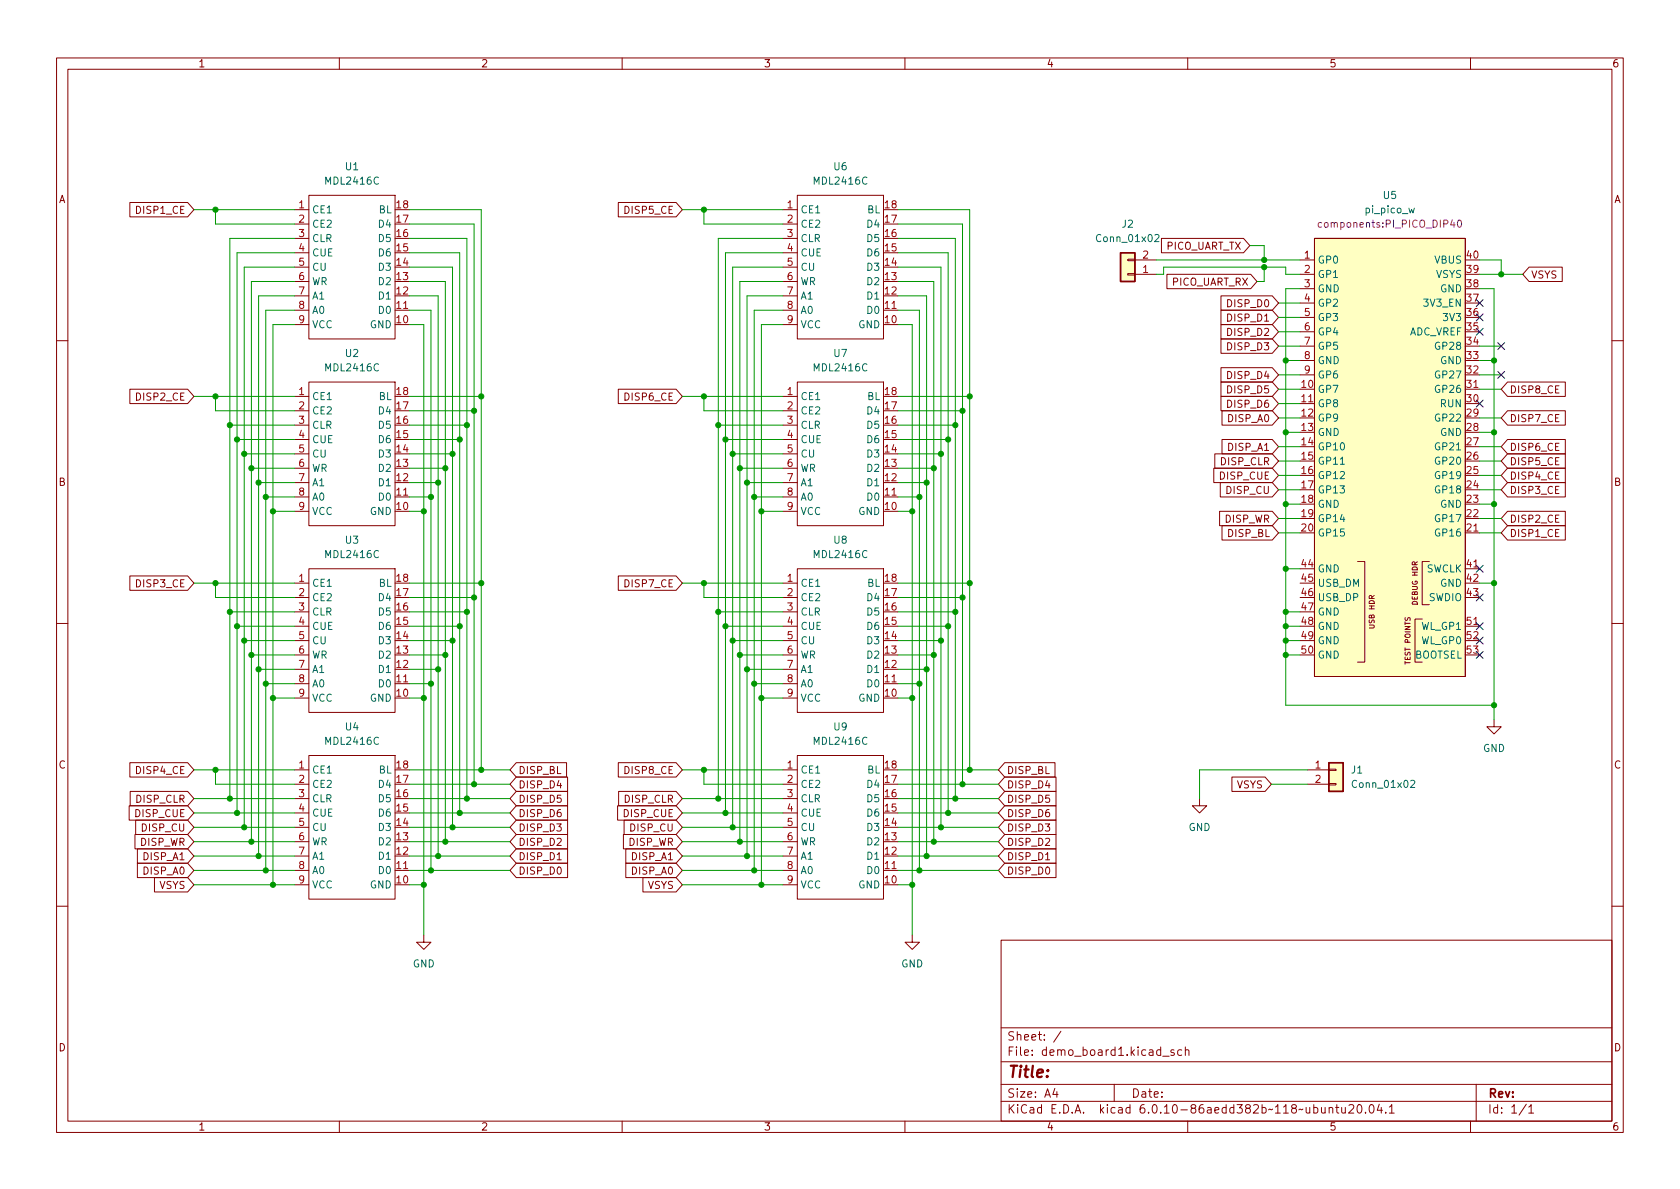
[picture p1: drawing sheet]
<svg xmlns="http://www.w3.org/2000/svg" width="297mm" height="210mm" viewBox="0 0 297 210" stroke-linecap="round" stroke-linejoin="round" font-family="sans-serif">
<g fill="none" stroke="#840000" stroke-width=".18">
<path d="M10 10.2h277v190.1h-277zM12 12.2h273v186.1h-273zM60 10.2v2M110 10.2v2M160 10.2v2M210 10.2v2M260 10.2v2M23 35.8h10.2l1.1 1.3-1.1 1.2h-10.2zM52.1 37.1h2.5M52.1 39.6h2.5M54.6 34.5h15.2v25.4h-15.2zM109.3 35.8h10.2l1.1 1.3-1.1 1.2h-10.2z"/>
<path d="M138.4 37.1h2.6M138.4 39.6h2.6M141 34.5h15.2v25.4h-15.2zM52.1 54.9h2.5M52.1 42.2h2.5M52.1 44.7h2.5M52.1 47.2h2.5M52.1 49.8h2.5M52.1 52.3h2.5M52.1 57.4h2.5M69.8 54.9h2.6M138.4 54.9h2.6"/>
<path d="M138.4 42.2h2.6M138.4 44.7h2.6M138.4 47.2h2.6M138.4 49.8h2.6M138.4 52.3h2.6M138.4 57.4h2.6M156.2 54.9h2.5M199.4 45.8h1.3v.3h-1.3zM199.4 48.4h1.3v.2h-1.3zM200.7 48.5h3.8M200.7 46h3.8M205.4 42.2h14.5l1.1 1.2-1.1 1.3h-14.5z"/>
<path d="M206.3 48.5h14.8l1.1 1.3-1.1 1.2h-14.8zM215.9 59.9h9l1.2 1.3-1.2 1.3h-9zM215.9 54.9h9l1.2 1.2-1.2 1.3h-9zM215.9 52.3h9l1.2 1.3-1.2 1.3h-9zM215.9 57.4h9l1.2 1.3-1.2 1.2h-9zM229.9 48.5h2.5M229.9 46h2.5M229.9 51h2.5M229.9 53.6h2.5M229.9 56.1h2.5M229.9 58.7h2.5M232.4 42.2h26.7v77.4h-26.7z"/>
<path d="M270.4 47.2h5.8v2.6h-5.8l-1.2-1.3zM10 60.2h2M23 68.8h10.2l1.1 1.3-1.1 1.3h-10.2zM52.1 70.1h2.5M52.1 72.6h2.5M52.1 75.2h2.5M52.1 77.7h2.5M54.6 67.6h15.2v25.4h-15.2zM109.3 68.8h10.2l1.1 1.3-1.1 1.3h-10.2zM138.4 70.1h2.6M138.4 72.6h2.6M138.4 75.2h2.6"/>
<path d="M138.4 77.7h2.6M141 67.6h15.2v25.4h-15.2zM215.9 67.6h9l1.2 1.2-1.2 1.3h-9zM215.9 65h9l1.2 1.3-1.2 1.3h-9zM215.9 70.1h9l1.2 1.3-1.2 1.2h-9zM216.1 77.7h8.8l1.2 1.3-1.2 1.3h-8.8zM216.1 72.6h8.8l1.2 1.3-1.2 1.3h-8.8zM229.9 71.4h2.5M229.9 61.2h2.5M229.9 63.7h2.5M229.9 66.3h2.5M259.1 68.8h2.5"/>
<path d="M266.5 72.6h10.3v2.6h-10.3l-1.1-1.3zM266.5 77.7h10.3v2.6h-10.3l-1.1-1.3zM266.5 67.6h10.3v2.5h-10.3l-1.1-1.3zM285 60.2h2M52.1 87.9h2.5M52.1 80.3h2.5M52.1 82.8h2.5M52.1 85.3h2.5M52.1 90.4h2.5M69.8 87.9h2.6M138.4 87.9h2.6M138.4 80.3h2.6"/>
<path d="M138.4 82.8h2.6M138.4 85.3h2.6M138.4 90.4h2.6M156.2 87.9h2.5M214.6 82.8h10.3l1.2 1.3-1.2 1.2h-10.3zM214.8 80.3h10.1l1.2 1.2-1.2 1.3h-10.1zM215.6 90.4h9.3l1.2 1.3-1.2 1.3h-9.3zM215.8 85.3h9.1l1.2 1.3-1.2 1.3h-9.1zM216.1 93h8.8l1.2 1.2-1.2 1.3h-8.8zM240 99.3h1.3v17.8h-1.3M252.7 99.3h-1.2v7.6h1.2M259.1 94.2h2.5"/>
<path d="M266.5 80.3h10.3v2.5h-10.3l-1.1-1.3zM266.5 90.4h10.3v2.6h-10.3l-1.1-1.3zM266.5 82.8h10.3v2.5h-10.3l-1.1-1.2zM266.5 93h10.3v2.5h-10.3l-1.1-1.3zM266.5 85.3h10.3v2.6h-10.3l-1.1-1.3zM10 110.2h2M23 101.8h10.2l1.1 1.3-1.1 1.3h-10.2zM52.1 103.1h2.5M52.1 105.7h2.5M52.1 108.2h2.5M52.1 110.7h2.5M52.1 113.3h2.5"/>
<path d="M52.1 115.8h2.5M52.1 118.4h2.5M54.6 100.6h15.2v25.4h-15.2zM109.3 101.8h10.2l1.1 1.3-1.1 1.3h-10.2zM138.4 103.1h2.6M138.4 105.7h2.6M138.4 108.2h2.6M138.4 110.7h2.6M138.4 113.3h2.6M138.4 115.8h2.6M138.4 118.4h2.6M141 100.6h15.2v25.4h-15.2z"/>
<path d="M251.5 109.5h-1.3v7.6h1.3M259.1 110.7h2.5M259.1 100.6h2.5M285 110.2h2M23 134.9h10.2l1.1 1.2-1.1 1.3h-10.2zM23 139.9h10.2l1.1 1.3-1.1 1.3h-10.2zM52.1 136.1h2.5M52.1 138.7h2.5M52.1 120.9h2.5M52.1 123.4h2.5M54.6 133.6h15.2v25.4h-15.2zM69.8 120.9h2.6"/>
<path d="M91.3 137.4h9.1v2.5h-9.1l-1.1-1.2zM91.3 134.9h8.9v2.5h-8.9l-1.1-1.3zM91.3 139.9h9.1v2.6h-9.1l-1.1-1.3zM109.3 134.9h10.2l1.1 1.2-1.1 1.3h-10.2zM109.4 139.9h10.1l1.1 1.3-1.1 1.3h-10.1zM138.4 136.1h2.6M138.4 138.7h2.6M138.4 120.9h2.6M138.4 123.4h2.6M141 133.6h15.2v25.4h-15.2zM156.2 120.9h2.5M177.6 137.4h9.1v2.5h-9.1l-1.1-1.2z"/>
<path d="M177.6 134.9h8.9v2.5h-8.9l-1.1-1.3zM177.6 139.9h9.1v2.6h-9.1l-1.1-1.3zM217.8 137.4h5.9l1.1 1.3-1.1 1.2h-5.9zM231.1 136.1h3.8M231.1 138.7h3.8M234.9 138.6h1.3v.2h-1.3zM234.9 136h1.3v.3h-1.3zM264.2 127.2v1.3h1.2l-1.2 1.3-1.3-1.3h1.3M22.8 142.5h10.4l1.1 1.3-1.1 1.2h-10.4zM23.9 147.6h9.3l1.1 1.2-1.1 1.3h-9.3zM24 145h9.2l1.1 1.3-1.1 1.3h-9.2zM24.3 152.6h8.9l1.1 1.3-1.1 1.3h-8.9z"/>
<path d="M24.3 150.1h8.9l1.1 1.3-1.1 1.2h-8.9zM27.3 155.2h5.9l1.1 1.3-1.1 1.2h-5.9zM52.1 153.9h2.5M52.1 141.2h2.5M52.1 143.8h2.5M52.1 146.3h2.5M52.1 148.8h2.5M52.1 151.4h2.5M52.1 156.5h2.5M69.8 153.9h2.6M91.3 150.1h9.1v2.5h-9.1l-1.1-1.2zM91.3 147.6h9.1v2.5h-9.1l-1.1-1.3z"/>
<path d="M91.3 152.6h9.1v2.6h-9.1l-1.1-1.3zM91.3 145h9.1v2.6h-9.1l-1.1-1.3zM91.3 142.5h9.1v2.5h-9.1l-1.1-1.2zM109.2 142.5h10.3l1.1 1.3-1.1 1.2h-10.3zM110.2 147.6h9.3l1.1 1.2-1.1 1.3h-9.3zM110.3 145h9.2l1.1 1.3-1.1 1.3h-9.2zM110.6 150.1h8.9l1.1 1.3-1.1 1.2h-8.9zM110.6 152.6h8.9l1.1 1.3-1.1 1.3h-8.9zM113.7 155.2h5.8l1.1 1.3-1.1 1.2h-5.8zM138.4 153.9h2.6M138.4 141.2h2.6M138.4 143.8h2.6"/>
<path d="M138.4 146.3h2.6M138.4 148.8h2.6M138.4 151.4h2.6M138.4 156.5h2.6M156.2 153.9h2.5M177.6 147.6h9.1v2.5h-9.1l-1.1-1.3zM177.6 145h9.1v2.6h-9.1l-1.1-1.3zM177.6 150.1h9.1v2.5h-9.1l-1.1-1.2zM177.6 152.6h9.1v2.6h-9.1l-1.1-1.3zM177.6 142.5h9.1v2.5h-9.1l-1.1-1.2zM212.1 141.2v1.3h1.3l-1.3 1.3-1.3-1.3h1.3M10 160.2h2"/>
<path d="M74.9 165.3v1.3h1.3l-1.3 1.3-1.2-1.3h1.2M161.3 165.3v1.3h1.3l-1.3 1.3-1.3-1.3h1.3M177 166.3h108v32h-108zM285 160.2h2M60 198.3v2M110 198.3v2M160 198.3v2M177 194.8h108M177 191.8h108M177 187.8h108M177 181.8h108M186.5 192.5l-.4 1h1"/>
<path d="M186.9 193v1M187.6 182.4l-1.3 1.9M197 191.8v3M205.6 186.8h1.1M207.6 185.7l-.4-.1-.2 .2 .1 .3 .5 .1v.4h-.6M208.9 185.7l-.4-.1-.3 .3v.4l.2 .3h.5M209.6 185.8l.2-.2 .3 .1 .1 .9M209.6 185.1v1.5M210 198.3v2M235 196l.2-.2 .4 .1v.9M235 195.8v1M236.1 195.8h.6"/>
<path d="M236.4 195.3v1.3l.3 .2M237.2 195.8l.1 1h.3l.3-.1M237.9 195.8v1M238.5 195.5l.6-.2 .2 .2 .1 .3-1 1h1M240.1 195.5l.2-.2a.81 .81 0 0 1 .6 .7 .81 .81 0 0 1-.3 .8h-.2a.81 .81 0 0 1-.3-1.3zM241.4 196.7v.1M242.3 195.4l.1-.1a.81 .81 0 0 1 .6 .7 .81 .81 0 0 1-.3 .8h-.1a.81 .81 0 0 1-.6-.6 .81 .81 0 0 1 .3-.8zM243.9 195.3l-.4 1h.9M244.2 195.8v1M245 196.7v.1M245.6 195.8l.5-.5v1.5M245.6 196.8h.9"/>
<path d="M260 198.3v2M261 191.8v6.5M269.9 195.3l-1.3 1.9M270.3 195.8l.4-.5v1.5M270.3 196.8h.9"/>
</g>
<g fill="#ffffc2" stroke="#ffffc2" stroke-width=".18">
<path d="M234.9 134.9h2.6v5h-2.6z"/>
<path d="M198.1 44.7h2.6v5.1h-2.6z"/>
<path d="M232.4 42.2h26.7v77.4h-26.7z"/>
</g>
<path d="M198.1 44.7h2.6v5.1h-2.6zM234.9 134.9h2.6v5h-2.6z" fill="none" stroke="#840000" stroke-width=".25"/>
<path d="M249.1 36.8l.2 .9 .3-.7 .2 .7 .3-.9M204.2 41.6l.5-.1 .2 .3-.8 .9h.8M249.4 138.1l.5-.1 .2 .3-.7 1h.7" fill="none" stroke="#006464" stroke-width=".18"/>
<path d="M233.7 39.4l-.4-.1-.2 .3 .1 .5h.5M257.8 39l.2-.1a.68 .68 0 0 1 .4 .7 .68 .68 0 0 1-.4 .6l-.2-.1-.1-.4z" fill="none" stroke="#840084" stroke-width=".18"/>
<g fill="none" stroke="#009600" stroke-width=".18">
<path d="M34.3 37.1h17.8M38.1 37.1v2.5h14M72.4 37.1h12.7v99M72.4 39.6h11.4v99.1M120.6 37.1h17.8M124.5 37.1v2.5h13.9M158.7 37.1h12.7v99M158.7 39.6h11.5v99.1M52.1 57.4h-3.8v99.1M52.1 42.2h-11.5v99M52.1 52.3h-6.4v99.1M52.1 49.8h-7.7v99"/>
<path d="M52.1 54.9h-5.1v99M52.1 47.2h-8.9v99.1M52.1 44.7h-10.2v99.1M72.4 57.4h2.5v107.9M72.4 52.3h5.1v99.1M72.4 54.9h3.8v99M72.4 44.7h8.9v99.1M72.4 42.2h10.1v99M72.4 49.8h6.3v99M72.4 47.2h7.6v99.1M138.4 57.4h-3.8v99.1M138.4 42.2h-11.4v99"/>
<path d="M138.4 47.2h-8.9v99.1M138.4 49.8h-7.6v99M138.4 52.3h-6.3v99.1M138.4 54.9h-5.1v99M138.4 44.7h-10.1v99.1M158.7 57.4h2.6v107.9M158.7 42.2h10.2v99M158.7 47.2h7.7v99.1M158.7 49.8h6.4v99M158.7 52.3h5.1v99.1M158.7 54.9h3.9v99M158.7 44.7h8.9v99.1"/>
<path d="M204.5 48.5h1.2v-1.3h21.6v1.3h2.6M204.5 46h25.4M221 43.4h2.5v2.6M223.5 47.2v2.6h-1.3M226.1 53.6h3.8M226.1 56.1h3.8M226.1 58.7h3.8M229.9 51h-2.6v73.7h36.9M261.6 51h2.6v76.2M261.6 46h3.8v2.5M261.6 48.5h7.6M34.3 70.1h17.8"/>
<path d="M38.1 70.1v2.5h14M40.6 75.2h11.5M41.9 77.7h10.2M72.4 75.2h10.1M72.4 70.1h12.7M72.4 72.6h11.4M72.4 77.7h8.9M120.6 70.1h17.8M124.5 70.1v2.5h13.9M127 75.2h11.4M128.3 77.7h10.1M158.7 75.2h10.2"/>
<path d="M158.7 70.1h12.7M158.7 72.6h11.5M158.7 77.7h8.9M226.1 79h3.8M226.1 66.3h3.8M226.1 73.9h3.8M226.1 68.8h3.8M226.1 71.4h3.8M226.1 61.2h3.8M227.3 76.4h2.6M227.3 63.7h2.6M261.6 79h3.8"/>
<path d="M261.6 76.4h2.6M261.6 66.3h3.8M261.6 73.9h3.8M261.6 68.8h3.8M261.6 61.2h3.8M261.6 63.7h2.6M43.2 80.3h8.9M44.4 82.8h7.7M45.7 85.3h6.4M47 87.9h5.1M48.3 90.4h3.8M72.4 80.3h7.6"/>
<path d="M72.4 85.3h5.1M72.4 82.8h6.3M72.4 87.9h3.8M72.4 90.4h2.5M129.5 80.3h8.9M130.8 82.8h7.6M132.1 85.3h6.3M133.3 87.9h5.1M134.6 90.4h3.8M158.7 80.3h7.7M158.7 85.3h5.1M158.7 82.8h6.4"/>
<path d="M158.7 87.9h3.9M158.7 90.4h2.6M226.1 94.2h3.8M226.1 91.7h3.8M226.1 84.1h3.8M226.1 81.5h3.8M226.1 86.6h3.8M227.3 89.1h2.6M261.6 94.2h3.8M261.6 91.7h3.8M261.6 89.1h2.6M261.6 84.1h3.8"/>
<path d="M261.6 81.5h3.8M261.6 86.6h3.8M34.3 103.1h17.8M38.1 103.1v2.6h14M40.6 108.2h11.5M41.9 110.7h10.2M43.2 113.3h8.9M44.4 115.8h7.7M45.7 118.4h6.4M72.4 103.1h12.7M72.4 118.4h5.1M72.4 113.3h7.6"/>
<path d="M72.4 108.2h10.1M72.4 115.8h6.3M72.4 110.7h8.9M72.4 105.7h11.4M120.6 103.1h17.8M124.5 103.1v2.6h13.9M127 108.2h11.4M128.3 110.7h10.1M129.5 113.3h8.9M130.8 115.8h7.6M132.1 118.4h6.3M158.7 103.1h12.7"/>
<path d="M158.7 118.4h5.1M158.7 113.3h7.7M158.7 108.2h10.2M158.7 115.8h6.4M158.7 110.7h8.9M158.7 105.7h11.5M227.3 113.3h2.6M227.3 108.2h2.6M227.3 115.8h2.6M227.3 110.7h2.6M227.3 100.6h2.6M261.6 103.1h2.6"/>
<path d="M34.3 136.1h17.8M38.1 136.1v2.6h14M47 120.9h5.1M48.3 123.4h3.8M72.4 138.7h17.8M72.4 136.1h17.8M72.4 120.9h3.8M72.4 123.4h2.5M120.6 136.1h17.8M124.5 136.1v2.6h13.9M133.3 120.9h5.1M134.6 123.4h3.8"/>
<path d="M158.7 138.7h17.8M158.7 136.1h17.8M158.7 120.9h3.9M158.7 123.4h2.6M224.8 138.7h6.3M231.1 136.1h-19v5.1M34.3 143.8h17.8M34.3 151.4h17.8M34.3 146.3h17.8M34.3 148.8h17.8M34.3 141.2h17.8M34.3 156.5h17.8"/>
<path d="M34.3 153.9h17.8M72.4 143.8h17.8M72.4 151.4h17.8M72.4 146.3h17.8M72.4 148.8h17.8M72.4 141.2h17.8M72.4 156.5h2.5M72.4 153.9h17.8M120.6 143.8h17.8M120.6 151.4h17.8M120.6 146.3h17.8M120.6 148.8h17.8"/>
<path d="M120.6 141.2h17.8M120.6 156.5h17.8M120.6 153.9h17.8M158.7 143.8h17.8M158.7 151.4h17.8M158.7 146.3h17.8M158.7 148.8h17.8M158.7 141.2h17.8M158.7 156.5h2.6M158.7 153.9h17.8"/>
</g>
<g fill="none" stroke="#000084" stroke-width=".18">
<path d="M261 58.1l1.2 1.2M261 53l1.2 1.2M261 55.5l1.2 1.2M262.2 58.1l-1.2 1.2M262.2 53l-1.2 1.2M262.2 55.5l-1.2 1.2M261 70.8l1.2 1.2M262.2 70.8l-1.2 1.2M264.8 60.6l1.2 1.2M264.8 65.7l1.2 1.2M266 60.6l-1.2 1.2M266 65.7l-1.2 1.2"/>
<path d="M261 100l1.2 1.2M262.2 100l-1.2 1.2M261 110.1l1.2 1.2M261 105l1.2 1.3M261 112.7l1.2 1.2M261 115.2l1.2 1.2M262.2 110.1l-1.2 1.2M262.2 105l-1.2 1.3M262.2 112.7l-1.2 1.2M262.2 115.2l-1.2 1.2"/>
</g>
<g fill="#009600" stroke="#009600" stroke-width=".18">
<circle cx="134.6" cy="123.4" r=".46"/>
<circle cx="133.3" cy="120.9" r=".46"/>
<circle cx="165.1" cy="148.8" r=".46"/>
<circle cx="166.4" cy="146.3" r=".46"/>
<circle cx="162.6" cy="153.9" r=".46"/>
<circle cx="163.8" cy="151.4" r=".46"/>
<circle cx="161.3" cy="156.5" r=".46"/>
<circle cx="130.8" cy="148.8" r=".46"/>
<circle cx="227.3" cy="63.7" r=".46"/>
<circle cx="264.2" cy="89.1" r=".46"/>
<circle cx="264.2" cy="76.4" r=".46"/>
<circle cx="227.3" cy="100.6" r=".46"/>
<circle cx="227.3" cy="89.1" r=".46"/>
<circle cx="227.3" cy="110.7" r=".46"/>
<circle cx="227.3" cy="113.3" r=".46"/>
<circle cx="227.3" cy="108.2" r=".46"/>
<circle cx="227.3" cy="115.8" r=".46"/>
<circle cx="227.3" cy="76.4" r=".46"/>
<circle cx="165.1" cy="82.8" r=".46"/>
<circle cx="161.3" cy="90.4" r=".46"/>
<circle cx="162.6" cy="87.9" r=".46"/>
<circle cx="163.8" cy="85.3" r=".46"/>
<circle cx="132.1" cy="118.4" r=".46"/>
<circle cx="129.5" cy="113.3" r=".46"/>
<circle cx="171.4" cy="103.1" r=".46"/>
<circle cx="170.2" cy="105.7" r=".46"/>
<circle cx="168.9" cy="108.2" r=".46"/>
<circle cx="167.6" cy="110.7" r=".46"/>
<circle cx="166.4" cy="113.3" r=".46"/>
<circle cx="264.2" cy="124.7" r=".46"/>
<circle cx="264.2" cy="103.1" r=".46"/>
<circle cx="170.2" cy="72.6" r=".46"/>
<circle cx="168.9" cy="75.2" r=".46"/>
<circle cx="167.6" cy="77.7" r=".46"/>
<circle cx="171.4" cy="70.1" r=".46"/>
<circle cx="223.5" cy="46" r=".46"/>
<circle cx="223.5" cy="47.2" r=".46"/>
<circle cx="166.4" cy="80.3" r=".46"/>
<circle cx="168.9" cy="141.2" r=".46"/>
<circle cx="170.2" cy="138.7" r=".46"/>
<circle cx="167.6" cy="143.8" r=".46"/>
<circle cx="171.4" cy="136.1" r=".46"/>
<circle cx="163.8" cy="118.4" r=".46"/>
<circle cx="165.1" cy="115.8" r=".46"/>
<circle cx="162.6" cy="120.9" r=".46"/>
<circle cx="161.3" cy="123.4" r=".46"/>
<circle cx="264.2" cy="63.7" r=".46"/>
<circle cx="265.4" cy="48.5" r=".46"/>
<circle cx="82.5" cy="75.2" r=".46"/>
<circle cx="83.8" cy="72.6" r=".46"/>
<circle cx="85.1" cy="70.1" r=".46"/>
<circle cx="124.5" cy="37.1" r=".46"/>
<circle cx="81.3" cy="77.7" r=".46"/>
<circle cx="128.3" cy="77.7" r=".46"/>
<circle cx="80" cy="80.3" r=".46"/>
<circle cx="77.5" cy="85.3" r=".46"/>
<circle cx="78.7" cy="82.8" r=".46"/>
<circle cx="74.9" cy="90.4" r=".46"/>
<circle cx="76.2" cy="87.9" r=".46"/>
<circle cx="38.1" cy="103.1" r=".46"/>
<circle cx="45.7" cy="85.3" r=".46"/>
<circle cx="44.4" cy="82.8" r=".46"/>
<circle cx="48.3" cy="90.4" r=".46"/>
<circle cx="47" cy="87.9" r=".46"/>
<circle cx="41.9" cy="110.7" r=".46"/>
<circle cx="40.6" cy="108.2" r=".46"/>
<circle cx="38.1" cy="70.1" r=".46"/>
<circle cx="43.2" cy="80.3" r=".46"/>
<circle cx="38.1" cy="37.1" r=".46"/>
<circle cx="41.9" cy="77.7" r=".46"/>
<circle cx="40.6" cy="75.2" r=".46"/>
<circle cx="83.8" cy="105.7" r=".46"/>
<circle cx="85.1" cy="103.1" r=".46"/>
<circle cx="124.5" cy="103.1" r=".46"/>
<circle cx="132.1" cy="85.3" r=".46"/>
<circle cx="130.8" cy="82.8" r=".46"/>
<circle cx="129.5" cy="80.3" r=".46"/>
<circle cx="124.5" cy="70.1" r=".46"/>
<circle cx="127" cy="75.2" r=".46"/>
<circle cx="82.5" cy="108.2" r=".46"/>
<circle cx="81.3" cy="110.7" r=".46"/>
<circle cx="133.3" cy="87.9" r=".46"/>
<circle cx="134.6" cy="90.4" r=".46"/>
<circle cx="132.1" cy="151.4" r=".46"/>
<circle cx="134.6" cy="156.5" r=".46"/>
<circle cx="133.3" cy="153.9" r=".46"/>
<circle cx="129.5" cy="146.3" r=".46"/>
<circle cx="124.5" cy="136.1" r=".46"/>
<circle cx="128.3" cy="110.7" r=".46"/>
<circle cx="130.8" cy="115.8" r=".46"/>
<circle cx="127" cy="108.2" r=".46"/>
<circle cx="127" cy="141.2" r=".46"/>
<circle cx="128.3" cy="143.8" r=".46"/>
<circle cx="78.7" cy="115.8" r=".46"/>
<circle cx="80" cy="113.3" r=".46"/>
<circle cx="80" cy="146.3" r=".46"/>
<circle cx="77.5" cy="118.4" r=".46"/>
<circle cx="74.9" cy="123.4" r=".46"/>
<circle cx="44.4" cy="148.8" r=".46"/>
<circle cx="48.3" cy="156.5" r=".46"/>
<circle cx="78.7" cy="148.8" r=".46"/>
<circle cx="47" cy="120.9" r=".46"/>
<circle cx="44.4" cy="115.8" r=".46"/>
<circle cx="45.7" cy="118.4" r=".46"/>
<circle cx="43.2" cy="113.3" r=".46"/>
<circle cx="48.3" cy="123.4" r=".46"/>
<circle cx="43.2" cy="146.3" r=".46"/>
<circle cx="41.9" cy="143.8" r=".46"/>
<circle cx="47" cy="153.9" r=".46"/>
<circle cx="45.7" cy="151.4" r=".46"/>
<circle cx="38.1" cy="136.1" r=".46"/>
<circle cx="40.6" cy="141.2" r=".46"/>
<circle cx="76.2" cy="120.9" r=".46"/>
<circle cx="82.5" cy="141.2" r=".46"/>
<circle cx="74.9" cy="156.5" r=".46"/>
<circle cx="76.2" cy="153.9" r=".46"/>
<circle cx="77.5" cy="151.4" r=".46"/>
<circle cx="83.8" cy="138.7" r=".46"/>
<circle cx="85.1" cy="136.1" r=".46"/>
<circle cx="81.3" cy="143.8" r=".46"/>
</g>
<text font-size="2.8" fill="#840000" x="178" y="190.6">Title:</text>
<g font-size="2.1" fill="#840000">
<text x="178" y="184">Sheet: /</text>
<text x="178" y="186.7">File: demo_board1.kicad_sch</text>
<text x="178" y="196.9">KiCad E.D.A. kicad 6.0.10-86aedd382b~118~ubuntu20.04.1</text>
<text x="178" y="194.1">Size: A4</text>
<text x="200" y="194.1">Date:</text>
<text x="263" y="194.1">Rev:</text>
<text x="263" y="196.9">Id: 1/1</text>
</g>
<g font-size="1.8" fill="#840000">
<text x="35" y="11.9">1</text>
<text x="85" y="11.9">2</text>
<text x="135" y="11.9">3</text>
<text x="185" y="11.9">4</text>
<text x="235" y="11.9">5</text>
<text x="285" y="11.9">6</text>
<text x="10.3" y="35.9">A</text>
<text x="285.3" y="35.9">A</text>
<text x="24.3" y="37.8">DISP1_CE</text>
<text x="110.7" y="37.8">DISP5_CE</text>
<text x="206.1" y="44.2">PICO_UART_TX</text>
<text x="207.2" y="50.5">PICO_UART_RX</text>
<text x="270.7" y="49.2">VSYS</text>
<text x="217.3" y="56.9">DISP_D1</text>
<text x="217.3" y="54.3">DISP_D0</text>
<text x="217.3" y="59.4">DISP_D2</text>
<text x="217.3" y="61.9">DISP_D3</text>
<text x="24.3" y="70.8">DISP2_CE</text>
<text x="110.7" y="70.8">DISP6_CE</text>
<text x="217.3" y="69.6">DISP_D5</text>
<text x="217.3" y="67">DISP_D4</text>
<text x="266.9" y="69.6">DISP8_CE</text>
<text x="217.3" y="72.1">DISP_D6</text>
<text x="217.3" y="74.6">DISP_A0</text>
<text x="266.9" y="74.6">DISP7_CE</text>
<text x="215.9" y="82.3">DISP_CLR</text>
<text x="217.3" y="79.7">DISP_A1</text>
<text x="266.9" y="82.3">DISP5_CE</text>
<text x="266.9" y="79.7">DISP6_CE</text>
<text x="10.3" y="85.9">B</text>
<text x="215.8" y="84.8">DISP_CUE</text>
<text x="217" y="87.3">DISP_CU</text>
<text x="266.9" y="84.8">DISP4_CE</text>
<text x="266.9" y="87.3">DISP3_CE</text>
<text x="285.3" y="85.9">B</text>
<text x="216.6" y="92.4">DISP_WR</text>
<text x="217.2" y="95">DISP_BL</text>
<text x="266.9" y="92.4">DISP2_CE</text>
<text x="266.9" y="95">DISP1_CE</text>
<text x="24.3" y="103.8">DISP3_CE</text>
<text x="110.7" y="103.8">DISP7_CE</text>
<text x="10.3" y="135.9">C</text>
<text x="24.3" y="136.9">DISP4_CE</text>
<text x="91.6" y="136.9">DISP_BL</text>
<text x="110.7" y="136.9">DISP8_CE</text>
<text x="178" y="136.9">DISP_BL</text>
<text x="285.3" y="135.9">C</text>
<text x="24.1" y="141.9">DISP_CLR</text>
<text x="91.6" y="139.4">DISP_D4</text>
<text x="91.6" y="141.9">DISP_D5</text>
<text x="110.5" y="141.9">DISP_CLR</text>
<text x="178" y="139.4">DISP_D4</text>
<text x="178" y="141.9">DISP_D5</text>
<text x="218.6" y="139.4">VSYS</text>
<text x="24" y="144.5">DISP_CUE</text>
<text x="24.8" y="149.6">DISP_WR</text>
<text x="25.2" y="147">DISP_CU</text>
<text x="91.6" y="149.6">DISP_D2</text>
<text x="91.6" y="147">DISP_D3</text>
<text x="91.6" y="144.5">DISP_D6</text>
<text x="110.4" y="144.5">DISP_CUE</text>
<text x="111.2" y="149.6">DISP_WR</text>
<text x="111.6" y="147">DISP_CU</text>
<text x="178" y="149.6">DISP_D2</text>
<text x="178" y="147">DISP_D3</text>
<text x="178" y="144.5">DISP_D6</text>
<text x="25.5" y="154.6">DISP_A0</text>
<text x="25.5" y="152.1">DISP_A1</text>
<text x="91.6" y="152.1">DISP_D1</text>
<text x="91.6" y="154.6">DISP_D0</text>
<text x="111.8" y="152.1">DISP_A1</text>
<text x="111.8" y="154.6">DISP_A0</text>
<text x="178" y="152.1">DISP_D1</text>
<text x="178" y="154.6">DISP_D0</text>
<text x="28.1" y="157.2">VSYS</text>
<text x="114.5" y="157.2">VSYS</text>
<text x="10.3" y="185.9">D</text>
<text x="285.3" y="185.9">D</text>
<text x="35" y="199.9">1</text>
<text x="85" y="199.9">2</text>
<text x="135" y="199.9">3</text>
<text x="185" y="199.9">4</text>
<text x="235" y="199.9">5</text>
<text x="285" y="199.9">6</text>
</g>
<g font-size="1.8" fill="#006464">
<text x="57.7" y="32.6">MDL2416C</text>
<text x="61.1" y="30.1">U1</text>
<text x="144.1" y="32.6">MDL2416C</text>
<text x="147.5" y="30.1">U6</text>
<text x="244.6" y="35.2">U5</text>
<text x="55.1" y="37.7">CE1</text>
<text x="55.1" y="40.3">CE2</text>
<text x="67" y="37.7">BL</text>
<text x="67.1" y="40.3">D4</text>
<text x="141.5" y="37.7">CE1</text>
<text x="141.5" y="40.3">CE2</text>
<text x="153.3" y="37.7">BL</text>
<text x="153.4" y="40.3">D4</text>
<text x="198.4" y="40.3">J2</text>
<text x="241.5" y="37.7">pi_pico_w</text>
<text x="55.1" y="42.8">CLR</text>
<text x="55.1" y="45.3">CUE</text>
<text x="55.1" y="47.9">CU</text>
<text x="67.1" y="47.9">D3</text>
<text x="67.1" y="45.3">D6</text>
<text x="67.1" y="42.8">D5</text>
<text x="141.5" y="42.8">CLR</text>
<text x="141.5" y="45.3">CUE</text>
<text x="141.5" y="47.9">CU</text>
<text x="153.4" y="47.9">D3</text>
<text x="153.4" y="45.3">D6</text>
<text x="153.4" y="42.8">D5</text>
<text x="194.2" y="42.8">Conn_01x02</text>
<text x="232.9" y="46.6">GP0</text>
<text x="253.7" y="46.6">VBUS</text>
<text x="55.1" y="50.4">WR</text>
<text x="55.1" y="53">A1</text>
<text x="67.1" y="53">D1</text>
<text x="67.1" y="50.4">D2</text>
<text x="141.5" y="50.4">WR</text>
<text x="141.5" y="53">A1</text>
<text x="153.4" y="53">D1</text>
<text x="153.4" y="50.4">D2</text>
<text x="232.9" y="49.1">GP1</text>
<text x="232.9" y="51.7">GND</text>
<text x="253.9" y="49.1">VSYS</text>
<text x="254.6" y="51.7">GND</text>
<text x="55.1" y="55.5">A0</text>
<text x="55.1" y="58">VCC</text>
<text x="65.4" y="58">GND</text>
<text x="67.1" y="55.5">D0</text>
<text x="141.5" y="55.5">A0</text>
<text x="141.5" y="58">VCC</text>
<text x="151.8" y="58">GND</text>
<text x="153.4" y="55.5">D0</text>
<text x="232.9" y="54.2">GP2</text>
<text x="232.9" y="56.8">GP3</text>
<text x="232.9" y="59.3">GP4</text>
<text x="249" y="59.3">ADC_VREF</text>
<text x="252" y="54.2">3V3_EN</text>
<text x="255.4" y="56.8">3V3</text>
<text x="57.7" y="65.7">MDL2416C</text>
<text x="61.1" y="63.1">U2</text>
<text x="144.1" y="65.7">MDL2416C</text>
<text x="147.5" y="63.1">U7</text>
<text x="232.9" y="61.8">GP5</text>
<text x="232.9" y="64.4">GND</text>
<text x="254" y="61.8">GP28</text>
<text x="254.6" y="64.4">GND</text>
<text x="55.1" y="70.7">CE1</text>
<text x="67" y="70.7">BL</text>
<text x="141.5" y="70.7">CE1</text>
<text x="153.3" y="70.7">BL</text>
<text x="232.9" y="69.5">GP7</text>
<text x="232.9" y="66.9">GP6</text>
<text x="254" y="69.5">GP26</text>
<text x="254" y="66.9">GP27</text>
<text x="55.1" y="73.3">CE2</text>
<text x="55.1" y="75.8">CLR</text>
<text x="67.1" y="75.8">D5</text>
<text x="67.1" y="73.3">D4</text>
<text x="141.5" y="73.3">CE2</text>
<text x="141.5" y="75.8">CLR</text>
<text x="153.4" y="75.8">D5</text>
<text x="153.4" y="73.3">D4</text>
<text x="232.9" y="72">GP8</text>
<text x="232.9" y="74.5">GP9</text>
<text x="232.9" y="77.1">GND</text>
<text x="254" y="74.5">GP22</text>
<text x="254.6" y="77.1">GND</text>
<text x="254.7" y="72">RUN</text>
<text x="55.1" y="78.4">CUE</text>
<text x="55.1" y="80.9">CU</text>
<text x="55.1" y="83.4">WR</text>
<text x="67.1" y="83.4">D2</text>
<text x="67.1" y="80.9">D3</text>
<text x="67.1" y="78.4">D6</text>
<text x="141.5" y="78.4">CUE</text>
<text x="141.5" y="80.9">CU</text>
<text x="141.5" y="83.4">WR</text>
<text x="153.4" y="83.4">D2</text>
<text x="153.4" y="80.9">D3</text>
<text x="153.4" y="78.4">D6</text>
<text x="232.9" y="79.6">GP10</text>
<text x="232.9" y="82.2">GP11</text>
<text x="254" y="82.2">GP20</text>
<text x="254" y="79.6">GP21</text>
<text x="55.1" y="86">A1</text>
<text x="55.1" y="88.5">A0</text>
<text x="67.1" y="88.5">D0</text>
<text x="67.1" y="86">D1</text>
<text x="141.5" y="86">A1</text>
<text x="141.5" y="88.5">A0</text>
<text x="153.4" y="88.5">D0</text>
<text x="153.4" y="86">D1</text>
<text x="232.9" y="84.7">GP12</text>
<text x="232.9" y="87.2">GP13</text>
<text x="232.9" y="89.8">GND</text>
<text x="254" y="87.2">GP18</text>
<text x="254" y="84.7">GP19</text>
<text x="254.6" y="89.8">GND</text>
<text x="55.1" y="91.1">VCC</text>
<text x="65.4" y="91.1">GND</text>
<text x="141.5" y="91.1">VCC</text>
<text x="151.8" y="91.1">GND</text>
<text x="232.9" y="92.3">GP14</text>
<text x="232.9" y="94.9">GP15</text>
<text x="254" y="94.9">GP16</text>
<text x="254" y="92.3">GP17</text>
<text x="57.7" y="98.7">MDL2416C</text>
<text x="61.1" y="96.1">U3</text>
<text x="144.1" y="98.7">MDL2416C</text>
<text x="147.5" y="96.1">U8</text>
<text x="232.9" y="101.2">GND</text>
<text x="252.1" y="101.2">SWCLK</text>
<text x="55.1" y="103.8">CE1</text>
<text x="55.1" y="106.3">CE2</text>
<text x="67" y="103.8">BL</text>
<text x="67.1" y="106.3">D4</text>
<text x="141.5" y="103.8">CE1</text>
<text x="141.5" y="106.3">CE2</text>
<text x="153.3" y="103.8">BL</text>
<text x="153.4" y="106.3">D4</text>
<text x="232.9" y="103.8">USB_DM</text>
<text x="232.9" y="106.3">USB_DP</text>
<text x="252.6" y="106.3">SWDIO</text>
<text x="254.6" y="103.8">GND</text>
<text x="55.1" y="108.8">CLR</text>
<text x="55.1" y="111.4">CUE</text>
<text x="55.1" y="113.9">CU</text>
<text x="67.1" y="113.9">D3</text>
<text x="67.1" y="111.4">D6</text>
<text x="67.1" y="108.8">D5</text>
<text x="141.5" y="108.8">CLR</text>
<text x="141.5" y="111.4">CUE</text>
<text x="141.5" y="113.9">CU</text>
<text x="153.4" y="113.9">D3</text>
<text x="153.4" y="111.4">D6</text>
<text x="153.4" y="108.8">D5</text>
<text x="232.9" y="108.8">GND</text>
<text x="232.9" y="111.4">GND</text>
<text x="232.9" y="113.9">GND</text>
<text x="251.3" y="111.4">WL_GP1</text>
<text x="251.3" y="113.9">WL_GP0</text>
<text x="55.1" y="116.5">WR</text>
<text x="55.1" y="119">A1</text>
<text x="67.1" y="119">D1</text>
<text x="67.1" y="116.5">D2</text>
<text x="141.5" y="116.5">WR</text>
<text x="141.5" y="119">A1</text>
<text x="153.4" y="119">D1</text>
<text x="153.4" y="116.5">D2</text>
<text x="232.9" y="116.5">GND</text>
<text x="250" y="116.5">BOOTSEL</text>
<text x="55.1" y="121.5">A0</text>
<text x="55.1" y="124.1">VCC</text>
<text x="65.4" y="124.1">GND</text>
<text x="67.1" y="121.5">D0</text>
<text x="141.5" y="121.5">A0</text>
<text x="141.5" y="124.1">VCC</text>
<text x="151.8" y="124.1">GND</text>
<text x="153.4" y="121.5">D0</text>
<text x="57.7" y="131.7">MDL2416C</text>
<text x="61.1" y="129.2">U4</text>
<text x="144.1" y="131.7">MDL2416C</text>
<text x="147.5" y="129.2">U9</text>
<text x="55.1" y="136.8">CE1</text>
<text x="67" y="136.8">BL</text>
<text x="141.5" y="136.8">CE1</text>
<text x="153.3" y="136.8">BL</text>
<text x="238.9" y="136.8">J1</text>
<text x="262.2" y="133">GND</text>
<text x="55.1" y="139.3">CE2</text>
<text x="55.1" y="141.9">CLR</text>
<text x="67.1" y="141.9">D5</text>
<text x="67.1" y="139.3">D4</text>
<text x="141.5" y="139.3">CE2</text>
<text x="141.5" y="141.9">CLR</text>
<text x="153.4" y="141.9">D5</text>
<text x="153.4" y="139.3">D4</text>
<text x="239.4" y="139.3">Conn_01x02</text>
<text x="55.1" y="144.4">CUE</text>
<text x="55.1" y="146.9">CU</text>
<text x="55.1" y="149.5">WR</text>
<text x="67.1" y="149.5">D2</text>
<text x="67.1" y="146.9">D3</text>
<text x="67.1" y="144.4">D6</text>
<text x="141.5" y="144.4">CUE</text>
<text x="141.5" y="146.9">CU</text>
<text x="141.5" y="149.5">WR</text>
<text x="153.4" y="149.5">D2</text>
<text x="153.4" y="146.9">D3</text>
<text x="153.4" y="144.4">D6</text>
<text x="210.1" y="146.9">GND</text>
<text x="55.1" y="152">A1</text>
<text x="55.1" y="154.6">A0</text>
<text x="67.1" y="154.6">D0</text>
<text x="67.1" y="152">D1</text>
<text x="141.5" y="152">A1</text>
<text x="141.5" y="154.6">A0</text>
<text x="153.4" y="154.6">D0</text>
<text x="153.4" y="152">D1</text>
<text x="55.1" y="157.1">VCC</text>
<text x="65.4" y="157.1">GND</text>
<text x="141.5" y="157.1">VCC</text>
<text x="151.8" y="157.1">GND</text>
<text x="73" y="171.1">GND</text>
<text x="159.3" y="171.1">GND</text>
</g>
<g font-size="1.8" fill="#a90000">
<text x="52.8" y="36.8">1</text>
<text x="52.8" y="39.4">2</text>
<text x="52.8" y="41.9">3</text>
<text x="70.1" y="41.9">16</text>
<text x="70.1" y="39.4">17</text>
<text x="70.1" y="36.8">18</text>
<text x="139.2" y="36.8">1</text>
<text x="139.2" y="39.4">2</text>
<text x="139.2" y="41.9">3</text>
<text x="156.5" y="41.9">16</text>
<text x="156.5" y="39.4">17</text>
<text x="156.5" y="36.8">18</text>
<text x="52.8" y="44.4">4</text>
<text x="52.8" y="47">5</text>
<text x="70.1" y="47">14</text>
<text x="70.1" y="44.4">15</text>
<text x="139.2" y="44.4">4</text>
<text x="139.2" y="47">5</text>
<text x="156.5" y="47">14</text>
<text x="156.5" y="44.4">15</text>
<text x="202.1" y="45.7">2</text>
<text x="230.6" y="45.7">1</text>
<text x="259.4" y="45.7">40</text>
<text x="52.8" y="49.5">6</text>
<text x="52.8" y="52.1">7</text>
<text x="70.1" y="52.1">12</text>
<text x="70.1" y="49.5">13</text>
<text x="139.2" y="49.5">6</text>
<text x="139.2" y="52.1">7</text>
<text x="156.5" y="52.1">12</text>
<text x="156.5" y="49.5">13</text>
<text x="202.1" y="48.3">1</text>
<text x="230.6" y="48.3">2</text>
<text x="230.6" y="50.8">3</text>
<text x="230.6" y="53.3">4</text>
<text x="259.4" y="53.3">37</text>
<text x="259.4" y="50.8">38</text>
<text x="259.4" y="48.3">39</text>
<text x="52.8" y="54.6">8</text>
<text x="52.8" y="57.1">9</text>
<text x="70.1" y="57.1">10</text>
<text x="70.1" y="54.6">11</text>
<text x="139.2" y="54.6">8</text>
<text x="139.2" y="57.1">9</text>
<text x="156.5" y="57.1">10</text>
<text x="156.5" y="54.6">11</text>
<text x="230.6" y="55.9">5</text>
<text x="230.6" y="58.4">6</text>
<text x="259.4" y="58.4">35</text>
<text x="259.4" y="55.9">36</text>
<text x="230.6" y="61">7</text>
<text x="230.6" y="63.5">8</text>
<text x="259.4" y="63.5">33</text>
<text x="259.4" y="61">34</text>
<text x="52.8" y="69.8">1</text>
<text x="70.1" y="69.8">18</text>
<text x="139.2" y="69.8">1</text>
<text x="156.5" y="69.8">18</text>
<text x="230.2" y="68.6">10</text>
<text x="230.2" y="71.1">11</text>
<text x="230.6" y="66">9</text>
<text x="259.4" y="71.1">30</text>
<text x="259.4" y="68.6">31</text>
<text x="259.4" y="66">32</text>
<text x="52.8" y="72.4">2</text>
<text x="52.8" y="74.9">3</text>
<text x="52.8" y="77.5">4</text>
<text x="70.1" y="77.5">15</text>
<text x="70.1" y="74.9">16</text>
<text x="70.1" y="72.4">17</text>
<text x="139.2" y="72.4">2</text>
<text x="139.2" y="74.9">3</text>
<text x="139.2" y="77.5">4</text>
<text x="156.5" y="77.5">15</text>
<text x="156.5" y="74.9">16</text>
<text x="156.5" y="72.4">17</text>
<text x="230.2" y="73.7">12</text>
<text x="230.2" y="76.2">13</text>
<text x="259.4" y="76.2">28</text>
<text x="259.4" y="73.7">29</text>
<text x="52.8" y="80">5</text>
<text x="52.8" y="82.5">6</text>
<text x="70.1" y="82.5">13</text>
<text x="70.1" y="80">14</text>
<text x="139.2" y="80">5</text>
<text x="139.2" y="82.5">6</text>
<text x="156.5" y="82.5">13</text>
<text x="156.5" y="80">14</text>
<text x="230.2" y="78.7">14</text>
<text x="230.2" y="81.3">15</text>
<text x="230.2" y="83.8">16</text>
<text x="259.4" y="83.8">25</text>
<text x="259.4" y="81.3">26</text>
<text x="259.4" y="78.7">27</text>
<text x="52.8" y="85.1">7</text>
<text x="52.8" y="87.6">8</text>
<text x="70.1" y="87.6">11</text>
<text x="70.1" y="85.1">12</text>
<text x="139.2" y="85.1">7</text>
<text x="139.2" y="87.6">8</text>
<text x="156.5" y="87.6">11</text>
<text x="156.5" y="85.1">12</text>
<text x="230.2" y="86.4">17</text>
<text x="230.2" y="88.9">18</text>
<text x="259.4" y="88.9">23</text>
<text x="259.4" y="86.4">24</text>
<text x="52.8" y="90.2">9</text>
<text x="70.1" y="90.2">10</text>
<text x="139.2" y="90.2">9</text>
<text x="156.5" y="90.2">10</text>
<text x="230.2" y="91.4">19</text>
<text x="230.2" y="94">20</text>
<text x="259.4" y="94">21</text>
<text x="259.4" y="91.4">22</text>
<text x="230.2" y="100.3">44</text>
<text x="259.4" y="100.3">41</text>
<text x="52.8" y="102.9">1</text>
<text x="52.8" y="105.4">2</text>
<text x="52.8" y="107.9">3</text>
<text x="70.1" y="107.9">16</text>
<text x="70.1" y="105.4">17</text>
<text x="70.1" y="102.9">18</text>
<text x="139.2" y="102.9">1</text>
<text x="139.2" y="105.4">2</text>
<text x="139.2" y="107.9">3</text>
<text x="156.5" y="107.9">16</text>
<text x="156.5" y="105.4">17</text>
<text x="156.5" y="102.9">18</text>
<text x="230.2" y="102.9">45</text>
<text x="230.2" y="105.4">46</text>
<text x="230.2" y="107.9">47</text>
<text x="259.4" y="102.9">42</text>
<text x="259.4" y="105.4">43</text>
<text x="52.8" y="110.5">4</text>
<text x="52.8" y="113">5</text>
<text x="70.1" y="113">14</text>
<text x="70.1" y="110.5">15</text>
<text x="139.2" y="110.5">4</text>
<text x="139.2" y="113">5</text>
<text x="156.5" y="113">14</text>
<text x="156.5" y="110.5">15</text>
<text x="230.2" y="110.5">48</text>
<text x="230.2" y="113">49</text>
<text x="259.4" y="110.5">51</text>
<text x="259.4" y="113">52</text>
<text x="52.8" y="115.6">6</text>
<text x="52.8" y="118.1">7</text>
<text x="70.1" y="118.1">12</text>
<text x="70.1" y="115.6">13</text>
<text x="139.2" y="115.6">6</text>
<text x="139.2" y="118.1">7</text>
<text x="156.5" y="118.1">12</text>
<text x="156.5" y="115.6">13</text>
<text x="230.2" y="115.6">50</text>
<text x="259.4" y="115.6">53</text>
<text x="52.8" y="120.6">8</text>
<text x="52.8" y="123.2">9</text>
<text x="70.1" y="123.2">10</text>
<text x="70.1" y="120.6">11</text>
<text x="139.2" y="120.6">8</text>
<text x="139.2" y="123.2">9</text>
<text x="156.5" y="123.2">10</text>
<text x="156.5" y="120.6">11</text>
<text x="52.8" y="135.9">1</text>
<text x="70.1" y="135.9">18</text>
<text x="139.2" y="135.9">1</text>
<text x="156.5" y="135.9">18</text>
<text x="232.6" y="135.9">1</text>
<text x="52.8" y="138.4">2</text>
<text x="52.8" y="141">3</text>
<text x="52.8" y="143.5">4</text>
<text x="70.1" y="143.5">15</text>
<text x="70.1" y="141">16</text>
<text x="70.1" y="138.4">17</text>
<text x="139.2" y="138.4">2</text>
<text x="139.2" y="141">3</text>
<text x="139.2" y="143.5">4</text>
<text x="156.5" y="143.5">15</text>
<text x="156.5" y="141">16</text>
<text x="156.5" y="138.4">17</text>
<text x="232.6" y="138.4">2</text>
<text x="52.8" y="146">5</text>
<text x="52.8" y="148.6">6</text>
<text x="70.1" y="148.6">13</text>
<text x="70.1" y="146">14</text>
<text x="139.2" y="146">5</text>
<text x="139.2" y="148.6">6</text>
<text x="156.5" y="148.6">13</text>
<text x="156.5" y="146">14</text>
<text x="52.8" y="151.1">7</text>
<text x="52.8" y="153.7">8</text>
<text x="70.1" y="153.7">11</text>
<text x="70.1" y="151.1">12</text>
<text x="139.2" y="151.1">7</text>
<text x="139.2" y="153.7">8</text>
<text x="156.5" y="153.7">11</text>
<text x="156.5" y="151.1">12</text>
<text x="52.8" y="156.2">9</text>
<text x="70.1" y="156.2">10</text>
<text x="139.2" y="156.2">9</text>
<text x="156.5" y="156.2">10</text>
</g>
<text font-size="1.8" fill="#840084" x="233.8" y="40.3">components:PI_PICO_DIP40</text>
<g font-size="1.3" fill="#840000">
<text x="250.6" y="106.9" transform="rotate(-90 250.6 106.9)">DEBUG HDR</text>
<text x="243" y="111.1" transform="rotate(-90 243 111.1)">USB HDR</text>
<text x="249.4" y="117.4" transform="rotate(-90 249.4 117.4)">TEST POINTS</text>
</g>
</svg>
